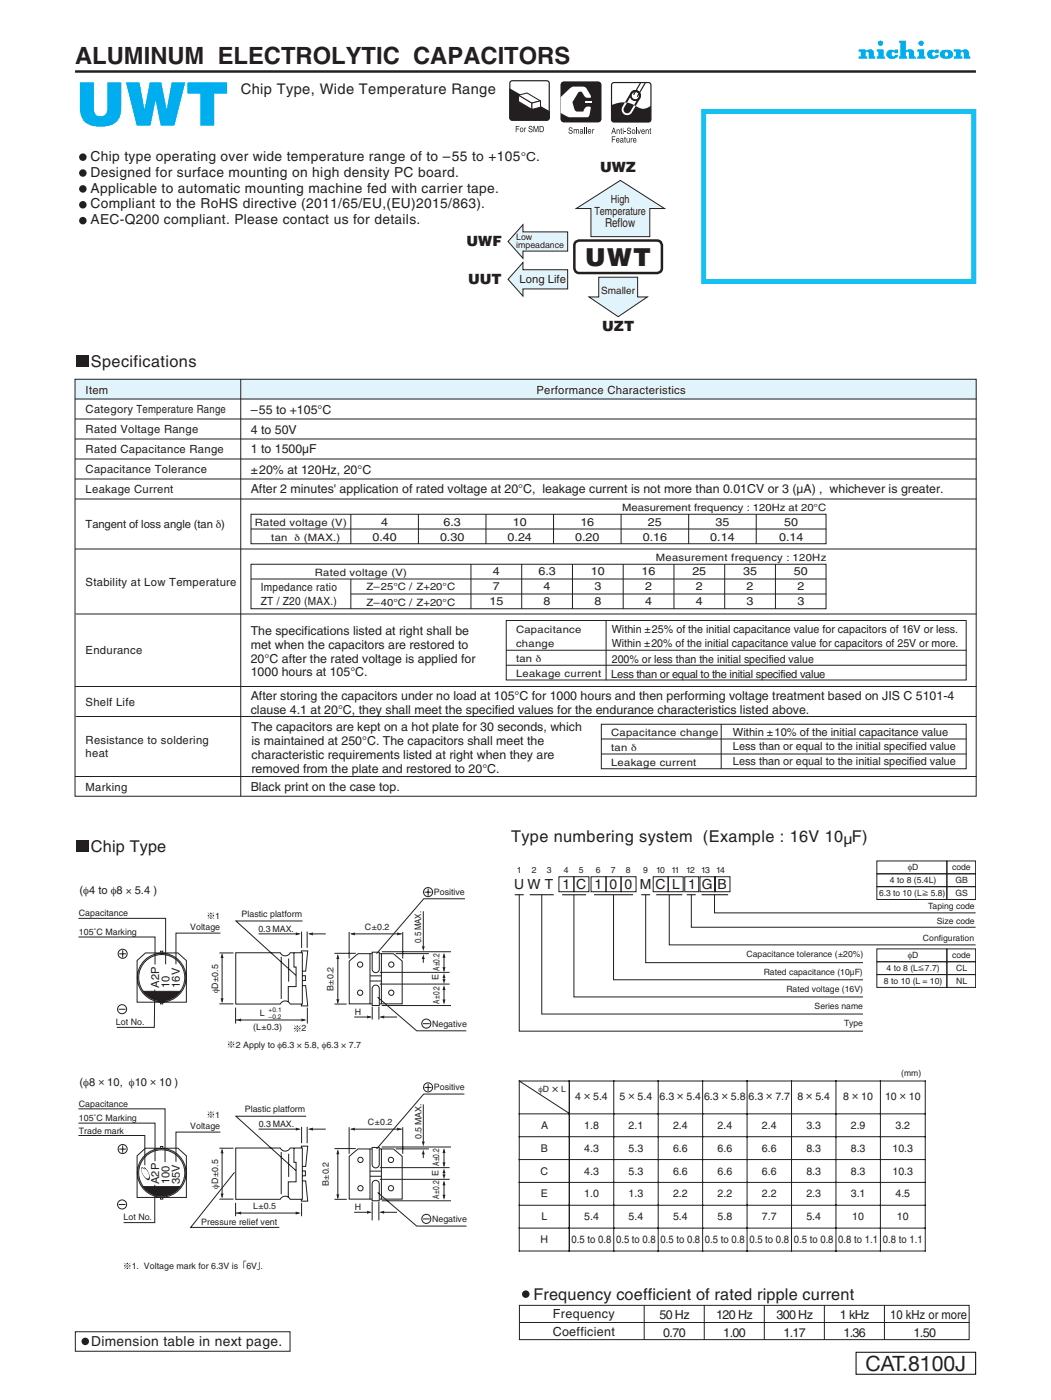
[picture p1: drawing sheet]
<svg xmlns="http://www.w3.org/2000/svg" width="210mm" height="280mm" viewBox="0 0 210 280" stroke-linecap="round" stroke-linejoin="round" font-family="sans-serif">
<path d="M171 270.5h23.9v4.4h-23.9z" fill="none" stroke="#030303" stroke-width=".2"/>
<circle cx="17" cy="268.3" r=".75" fill="#231f20"/>
<path d="M101.2 124.1h91.9v11.9h-91.9zM120.2 144.9h72.9v8.9h-72.9zM15.1 266.4h42.9v3.9h-42.9z" fill="none" stroke="#231f20" stroke-width=".2"/>
<path d="M15 14.3h180" fill="none" stroke="#231f20" stroke-width=".49"/>
<g fill="#00aeef">
<path d="M175.2 9.9h1.3v1.4h.3v.5h-1.6v-.5h.3v-1h-.3z"/>
<path d="M171.5 9.9h1.5v.2a1.34 1.34 0 0 1 1.5 .1l.1 1 .3 .1v.5h-1.3l-.1-1.3-.2-.1-.3 .2v.7h.3v.5h-1.8v-.5h.5v-.9h-.5z"/>
<path d="M190.6 9.9h1.4v.2a1.34 1.34 0 0 1 1.5 .1l.1 1 .3 .1v.5h-1.3l-.1-1.3-.2-.1-.3 .2v.7h.3v.5h-1.7v-.5h.4v-.9h-.4z"/>
<path d="M183.3 9.9h1.4v1.4h.2v.5h-1.6v-.5h.3v-1h-.3z"/>
<path d="M177.5 10.1l.5-.2 .7 .2 .1-.2h.6v.8h-.6l-.2-.3a.41 .41 0 0 0-.5 .4 .41 .41 0 0 0 .6 .4l.1-.2h.7a1.28 1.28 0 0 1-1.8 .7 .92 .92 0 0 1-.2-1.6z"/>
<path d="M185.6 10.1l.6-.2 .6 .2 .2-.2h.6v.8h-.6l-.2-.3a.41 .41 0 0 0-.5 .4 .41 .41 0 0 0 .5 .4l.1-.2h.7a1.28 1.28 0 0 1-1.8 .7 .92 .92 0 0 1-.2-1.6z"/>
<path d="M179.6 8.1h1.4v1.9a1.44 1.44 0 0 1 1.6 .2l.1 1 .3 .1v.5h-1.4l-.1-1.4a.33 .33 0 0 0-.5 .3v.5l.3 .2v.4h-1.7v-.4l.3-.2v-2.6l-.2-.1z"/>
<path d="M188.9 10.5a.44 .44 0 0 0-.1 .5 .44 .44 0 0 0 .5 .2 .44 .44 0 0 0 .1-.5 .44 .44 0 0 0-.5-.2zM188.1 10.2l1-.3a.98 .98 0 0 1 1.3 .9 .98 .98 0 0 1-1.3 1 .99 .99 0 0 1-1.1-.4 .99 .99 0 0 1 .1-1.2z"/>
<circle cx="175.9" cy="8.7" r=".54"/>
<circle cx="184" cy="8.7" r=".54"/>
</g>
<g fill="none" stroke="#231f20" stroke-width=".2">
<path d="M27.4 192.1l1.7-1.5h6.4l1.7 1.5v8.3h-9.8z"/>
<circle cx="32.3" cy="195.5" r="4.9"/>
<circle cx="32.3" cy="195.5" r="4.6"/>
</g>
<path d="M28.6 198.3h7.4a4.6 4.6 0 0 1-7.4 0z" fill="#231f20"/>
<g fill="none" stroke="#231f20" stroke-width=".2">
<path d="M15.7 183.7h17.4v9.2M28.6 198.3h7.4a4.6 4.6 0 0 1-7.4 0zM43.8 190.6h2.9M44 186.6h-8.8v6.3M47.1 190.6h8.9a1.1 1.1 0 0 0 1 .6 1.1 1.1 0 0 0 1-.6h2.4v10.2h-2.4a1.1 1.1 0 0 0-1-.6 1.1 1.1 0 0 0-1 .6h-8.9zM56.2 191.4v8.4M57.7 191.7v4.6M58.7 190.6v2.8h.5v3.9h-1.6v3.1M60.2 190.5v-.3h1.3l-.4 4h-.7M60.3 186.3v3.3M60.4 195.1h.6v1h-.6M60.4 197.1h.7l.4 4.1h-1.3v-.4"/>
<path d="M60.4 184.2h-13.3l12 10.8M61.4 186.3v3.3M73.9 190.7h2.3M43.8 200.8h2.9M47.1 201.5v3.2M61.4 201.5v3.2M73.9 200.8h2.3"/>
</g>
<path d="M74.4 190.4h1.4v3.4a.71 .71 0 0 1-.7 .7 .71 .71 0 0 1-.7-.7z" fill="#fff"/>
<path d="M74.4 190.4h1.4v3.4a.71 .71 0 0 1-.7 .7 .71 .71 0 0 1-.7-.7z" fill="none" stroke="#231f20" stroke-width=".2"/>
<path d="M74.6 197.2a.71 .71 0 0 1 .7-.1 .71 .71 0 0 1 .5 .6v3.4h-1.4v-3.4z" fill="#fff"/>
<g fill="none" stroke="#231f20" stroke-width=".2">
<path d="M92.9 179.8h-8.2l-9.5 10.9M15.7 187.4h15.3v5.5M23.8 190.8h1.4M24.5 190.1v1.4M44.4 190.9v9.5M66.8 190.7h4.3M69.8 186.4v5.3M73.9 195.2h2.3M73.9 196.2h2.3M74.6 197.2a.71 .71 0 0 1 .7-.1 .71 .71 0 0 1 .5 .6v3.4h-1.4v-3.4zM75.5 199.4l7.8 6.8h9.9M75.9 194.5h13.9"/>
<path d="M75.9 196.8h13.9M76.3 190.3h13.8M79.1 190.7h6.6M80.5 186.4v5.3M23.7 201.9h1.4M66.8 200.8h2.5M74.4 201.3v2.6M75.7 201.3v2.6M76.3 201.1h13.8M15.7 224.6h15.3v7.6M15.7 227.1h13.2v5.9"/>
<circle cx="24.5" cy="190.8" r=".91"/>
<circle cx="24.4" cy="201.8" r=".91"/>
</g>
<g fill="#231f20">
<path d="M44.1 199.7h.6l-.3 1z"/>
<path d="M44.4 190.6l.3 1h-.6z"/>
</g>
<path d="M51.7 186.8h8.1" fill="none" stroke="#231f20" stroke-width=".2"/>
<path d="M59.1 186.5l1.1 .3-1.1 .3z" fill="#231f20"/>
<path d="M61.8 186.8h3.3" fill="none" stroke="#231f20" stroke-width=".2"/>
<path d="M61.5 186.8l1-.3v.6z" fill="#231f20"/>
<path d="M47 204h14" fill="none" stroke="#231f20" stroke-width=".2"/>
<g fill="#231f20">
<path d="M47.1 204l1.1-.3v.6z"/>
<path d="M60.2 203.7l1.1 .3-1.1 .3z"/>
</g>
<path d="M70.2 186.8h10.1" fill="none" stroke="#231f20" stroke-width=".2"/>
<g fill="#231f20">
<path d="M69.8 186.8l1.1-.3v.6z"/>
<path d="M79.4 186.5l1 .3-1 .3z"/>
</g>
<path d="M67.5 191.1v9.5" fill="none" stroke="#231f20" stroke-width=".2"/>
<g fill="#231f20">
<path d="M67.2 199.8h.6l-.3 1.1z"/>
<path d="M67.5 190.7l.3 1.1h-.6z"/>
</g>
<path d="M70.8 203.4h3.3" fill="none" stroke="#231f20" stroke-width=".2"/>
<path d="M73.4 203.1l1 .3-1 .3z" fill="#231f20"/>
<path d="M76 203.4h3.3" fill="none" stroke="#231f20" stroke-width=".2"/>
<path d="M75.7 203.4l1.1-.3v.6z" fill="#231f20"/>
<path d="M88.7 190.9v3.3" fill="none" stroke="#231f20" stroke-width=".2"/>
<g fill="#231f20">
<path d="M88.4 193.4h.6l-.3 1.1z"/>
<path d="M88.7 190.5l.3 1h-.6z"/>
</g>
<path d="M88.7 195.2v1M88.7 197.3v3.3" fill="none" stroke="#231f20" stroke-width=".2"/>
<g fill="#231f20">
<path d="M88.4 199.9h.6l-.3 1.1z"/>
<path d="M88.7 197l.3 1h-.6z"/>
<path d="M88.4 195.8h.6l-.3 1.1z"/>
<path d="M88.7 194.5l.3 1.1h-.6z"/>
</g>
<path d="M84.6 182.3v7.3M84.6 191.6v1" fill="none" stroke="#231f20" stroke-width=".2"/>
<g fill="#231f20">
<path d="M84.3 189.3h.6l-.3 1z"/>
<path d="M84.6 190.8l.3 1h-.6z"/>
</g>
<g fill="none" stroke="#231f20" stroke-width=".2">
<path d="M84.9 178.4h1.3M85.5 177.7v1.5M32.1 190.5v-.3h.4v.4M32.1 200.4v.4h.4v-.3M84.5 204.7h1.4M27.4 231.2l1.7-1.6h6.4l1.7 1.6v8.3h-9.8z"/>
<circle cx="85.5" cy="178.4" r=".91"/>
<circle cx="85.2" cy="204.7" r=".91"/>
<circle cx="32.3" cy="234.6" r="4.9"/>
<circle cx="32.3" cy="234.6" r="4.6"/>
</g>
<path d="M28.6 237.3h7.4a4.6 4.6 0 0 1-7.4 0z" fill="#231f20"/>
<g fill="none" stroke="#231f20" stroke-width=".2">
<path d="M15.7 221.8h17.3v10.6M28.6 237.3h7.4a4.6 4.6 0 0 1-7.4 0zM43.8 229.6h2.9M43.8 239.8h2.9M44 226.4h-8.8v6M47.1 229.6h8.9a1.1 1.1 0 0 0 1 .6 1.1 1.1 0 0 0 1-.6h2.4v10.3h-2.4a1.1 1.1 0 0 0-1-.7 1.1 1.1 0 0 0-1 .7h-8.9zM56.2 230.4v8.4M57.7 230.8v4.6M58.7 229.6v2.9h.5v3.9h-1.6v3.1M60.2 229.6v-.4h1.3l-.4 4.1h-.7M60.3 225.4v3.2M60.4 234.2h.6v1h-.6"/>
<path d="M60.4 236.2h.7l.4 4h-1.3v-.3M61.2 223.2h-14.1l12 10.9M61.4 225.4v3.2M73.9 239.8h2.3M73.9 229.8h2.3M47.1 240.6v2.6M60.3 240.6v2.6"/>
</g>
<path d="M74.4 229.5h1.4v3.4a.71 .71 0 0 1-.7 .7 .71 .71 0 0 1-.7-.7z" fill="#fff"/>
<path d="M74.4 229.5h1.4v3.4a.71 .71 0 0 1-.7 .7 .71 .71 0 0 1-.7-.7z" fill="none" stroke="#231f20" stroke-width=".2"/>
<path d="M74.6 236.3a.71 .71 0 0 1 .7-.2 .71 .71 0 0 1 .5 .7v3.4h-1.4v-3.4z" fill="#fff"/>
<g fill="none" stroke="#231f20" stroke-width=".2">
<path d="M92.8 218.8h-8.1l-9.5 11M23.8 229.8h1.4M24.5 229.1v1.5M44.4 229.9v9.5M66.8 229.7h4.3M66.8 239.9h2.5M69.8 225.4v5.4M73.9 234.2h2.3M73.9 235.3h2.3M74.6 236.3a.71 .71 0 0 1 .7-.2 .71 .71 0 0 1 .5 .7v3.4h-1.4v-3.4zM75.5 238.5l7.8 6.7h9.9M75.9 233.5h13.9"/>
<path d="M75.9 235.9h13.9M76.3 229.4h13.8M79.1 229.8h6.6M80.5 225.4v5.4M23.7 240.9h1.4M74.4 240.4v3.7M75.7 240.4v3.7M76.3 240.2h13.8"/>
<circle cx="24.5" cy="229.8" r=".91"/>
<circle cx="24.4" cy="240.9" r=".91"/>
</g>
<g fill="#231f20">
<path d="M44.1 238.7h.6l-.3 1.1z"/>
<path d="M44.4 229.6l.3 1.1h-.6z"/>
</g>
<path d="M51.7 225.8h8.1" fill="none" stroke="#231f20" stroke-width=".2"/>
<path d="M59.1 225.5l1.1 .3-1.1 .3z" fill="#231f20"/>
<path d="M61.8 225.8h3.3" fill="none" stroke="#231f20" stroke-width=".2"/>
<path d="M61.5 225.8l1-.3v.6z" fill="#231f20"/>
<path d="M47 242.6h12.8" fill="none" stroke="#231f20" stroke-width=".2"/>
<g fill="#231f20">
<path d="M47.1 242.6l1.1-.3v.6z"/>
<path d="M59.1 242.3l1 .3-1 .3z"/>
</g>
<path d="M70.2 225.8h10.1" fill="none" stroke="#231f20" stroke-width=".2"/>
<g fill="#231f20">
<path d="M69.8 225.8l1.1-.3v.6z"/>
<path d="M79.4 225.5l1 .3-1 .3z"/>
</g>
<path d="M67.5 230.1v9.5" fill="none" stroke="#231f20" stroke-width=".2"/>
<g fill="#231f20">
<path d="M67.2 238.9h.6l-.3 1z"/>
<path d="M67.5 229.8l.3 1h-.6z"/>
</g>
<path d="M70.8 242.5h3.3" fill="none" stroke="#231f20" stroke-width=".2"/>
<path d="M73.3 242.1l1.1 .4-1.1 .3z" fill="#231f20"/>
<path d="M76 242.5h3.3" fill="none" stroke="#231f20" stroke-width=".2"/>
<path d="M75.7 242.5l1.1-.4v.7z" fill="#231f20"/>
<path d="M88.7 229.9v3.3" fill="none" stroke="#231f20" stroke-width=".2"/>
<g fill="#231f20">
<path d="M88.4 232.5h.6l-.3 1z"/>
<path d="M88.7 229.5l.3 1.1h-.6z"/>
</g>
<path d="M88.7 234.2v1M88.7 236.4v3.3" fill="none" stroke="#231f20" stroke-width=".2"/>
<g fill="#231f20">
<path d="M88.4 239h.6l-.3 1z"/>
<path d="M88.7 236l.3 1.1h-.6z"/>
<path d="M88.4 234.9h.6l-.3 1.1z"/>
<path d="M88.7 233.6l.3 1h-.6z"/>
</g>
<path d="M84.6 220.9v7.7M84.6 230.6v1" fill="none" stroke="#231f20" stroke-width=".2"/>
<g fill="#231f20">
<path d="M84.3 228.3h.6l-.3 1.1z"/>
<path d="M84.6 229.8l.3 1.1h-.6z"/>
</g>
<g fill="none" stroke="#231f20" stroke-width=".2">
<path d="M30.9 197.9l-.1 7.6h-7.5M69.8 192.2l1.7-1.5h2.4v10.1h-4.1zM76.2 190.7h2.4l1.8 1.5v8.6h-4.2zM84.9 217.5h1.3M85.5 216.8v1.4M30.9 237v7.5h-6.2M32.1 229.6v-.3h.4v.3M32.1 239.5v.3h.4v-.2M46.9 234.5l-8.8 11h17.7M69.8 231.3l1.7-1.5h2.4v10h-4.1zM76.2 229.8h2.4l1.8 1.5v8.5h-4.2zM84.5 243.8h1.4"/>
<circle cx="72" cy="192.9" r=".53"/>
<circle cx="72" cy="198.5" r=".53"/>
<circle cx="78.2" cy="198.5" r=".53"/>
<circle cx="78.2" cy="192.9" r=".53"/>
<circle cx="85.5" cy="217.5" r=".91"/>
<circle cx="72" cy="232" r=".53"/>
<circle cx="72" cy="237.6" r=".53"/>
<circle cx="78.1" cy="232" r=".53"/>
<circle cx="78.1" cy="237.6" r=".53"/>
<circle cx="85.2" cy="243.8" r=".91"/>
</g>
<g fill="#231f20">
<path d="M28.3 233.5l.3 .1 .3 .3-.5-.3a1.44 1.44 0 0 0 .6 1.8l.5 .3 .2-.1a1.53 1.53 0 0 0-.7-1.8l-.3-.4a2.44 2.44 0 0 1 1.1 2.6 1.81 1.81 0 0 1-1.5-1.7l-.1-.6z"/>
<path d="M48.6 252.1h.6v.2h-.4v1.4h-.2z"/>
<path d="M51.7 252.4h.2v1.5h-.6v-.1h.4z"/>
<path d="M45.5 208.3l.7 .5 .6-.6-.6 .7 .6 .6-.6-.6-.6 .6 .5-.6zM46.5 208.9a.15 .15 0 0 1 .3 0 .15 .15 0 0 1-.3 0zM46.1 209.3h.2v.2h-.2zM46 208.4a.15 .15 0 0 1 .3 0 .15 .15 0 0 1-.3 0zM45.5 208.9a.15 .15 0 0 1 .3 0 .15 .15 0 0 1-.3 0z"/>
<path d="M41.5 222.3l.6 .6 .6-.6-.5 .6 .6 .6-.7-.5-.6 .6 .6-.7zM42.5 222.9a.15 .15 0 0 1 .3 0 .15 .15 0 0 1-.3 0zM42 223.3h.2v.2h-.2zM42 222.4a.15 .15 0 0 1 .3 0 .15 .15 0 0 1-.3 0zM41.5 222.9a.15 .15 0 0 1 .3 0 .15 .15 0 0 1-.3 0z"/>
<path d="M24.8 252.6l.6 .5 .6-.6-.5 .7 .6 .6-.7-.6-.5 .6 .5-.6zM25.8 253.2a.15 .15 0 0 1 .3 0 .15 .15 0 0 1-.3 0zM25.3 253.6h.2v.2h-.2zM25.3 252.7a.15 .15 0 0 1 .3 0 .15 .15 0 0 1-.3 0zM24.8 253.2a.15 .15 0 0 1 .3 0 .15 .15 0 0 1-.3 0z"/>
<path d="M41.5 182.6l.6 .5 .6-.6-.5 .6 .6 .6-.7-.5-.6 .6 .6-.7zM42.5 183.1a.15 .15 0 0 1 .3 0 .15 .15 0 0 1-.3 0zM42 183.5h.2v.2h-.2zM42 182.7a.15 .15 0 0 1 .3 0 .15 .15 0 0 1-.3 0zM41.5 183.1a.15 .15 0 0 1 .3 0 .15 .15 0 0 1-.3 0z"/>
<path d="M58.8 205.1l.6 .6 .6-.6-.5 .6 .5 .6-.6-.5-.6 .6 .6-.7zM59.8 205.7a.15 .15 0 0 1 .3 0 .15 .15 0 0 1-.3 0zM59.3 206.1h.2v.2h-.2zM59.3 205.2a.15 .15 0 0 1 .3 0 .15 .15 0 0 1-.3 0zM58.8 205.7a.15 .15 0 0 1 .3 0 .15 .15 0 0 1-.3 0z"/>
</g>
<g fill="none" stroke="#231f20" stroke-width=".2">
<path d="M103.8 178.9v27.3h68.6M108.2 178.9v23.9h64.2M111.7 175.3h3v3h-3zM114.7 175.3h3v3h-3zM114.7 179v20.4h57.7M118.1 175.3h3v3h-3zM121.1 175.3h3v3h-3zM122.6 178.9v17.1h49.8M124.1 175.3h3v3h-3zM129 178.9v13.6h43.4M130.5 175.3h3v3h-3zM133.5 175.3h3v3h-3z"/>
<path d="M133.7 178.9v10.1h61.2M136.8 175.3h2.8v3h-2.8zM138.1 178.9v6.5h56.8M139.9 175.3h3v3h-3zM142.8 179v3.6h52.1M142.9 175.3h3v3h-3zM175.2 172.2h14v2.6h-14zM175.2 174.8h14v2.5h-14zM175.2 177.3h14v2.6h-14zM189.2 172.2h5.7v2.6h-5.7zM189.2 174.8h5.7v2.5h-5.7zM189.2 177.3h5.7v2.6h-5.7z"/>
</g>
<path d="M102.9 178.9h1.7M105.9 178.9h4.7M112.3 179h4.8M118.7 178.9h7.8M128.1 178.9h1.8M131.1 178.9h5.2M137.2 178.9h1.8M140.2 178.9h5.3" fill="none" stroke="#231f20" stroke-width=".22"/>
<path d="M184.3 178l1.2 .4-1.2 .5 .9-.4zM184.3 178.9l1.1 .1zM184.3 179.1l1.1 .1z" fill="#231f20"/>
<path d="M175.2 189.8h14v2.5h-14zM175.2 192.3h14v2.6h-14zM175.2 194.9h14v2.6h-14zM189.2 189.8h5.7v2.5h-5.7zM189.2 192.3h5.7v2.6h-5.7zM189.2 194.9h5.7v2.6h-5.7z" fill="none" stroke="#231f20" stroke-width=".2"/>
<path d="M183.4 193.4l1.1-.4-.8 .4 .9 .4zM183.5 193.9l1 .1zM183.5 194.1l1 .1z" fill="#231f20"/>
<g fill="none" stroke="#231f20" stroke-width=".2">
<path d="M103.8 216.2h81.1v34h-81.1v-27.4M113.8 216.2v34M122.6 216.2v34M131.5 216.2v34M140.4 216.2v34M149.3 216.2v34M158.2 216.2v34M167 216.2v34M175.9 216.2v34M103.8 236.5h81.1M103.8 231.9h81.1M103.8 227.3h81.1"/>
<path d="M103.8 222.8h81.1M113.7 222.7l-9.9-6.5v6.6M103.8 245.6h81.1M103.8 241.1h81.1"/>
</g>
<g fill="#231f20">
<path d="M112.2 16.7l.5-.3 7.1 .1 .2 .4v7.2l-.5 .2h-7.1l-.3-.5z"/>
<circle cx="16.6" cy="31.4" r=".75"/>
<circle cx="16.6" cy="34.6" r=".75"/>
<circle cx="16.6" cy="37.8" r=".75"/>
<circle cx="16.6" cy="41" r=".75"/>
<circle cx="16.6" cy="44.1" r=".75"/>
</g>
<path d="M112.2 16.7l.5-.3 7.1 .1 .2 .4v7.2l-.5 .2h-7.1l-.3-.5z" fill="none" stroke="#231f20" stroke-width=".24"/>
<path d="M116.8 20.3h1.4v.3h-1.4z" fill="#fff"/>
<path d="M112.2 16.7l.5-.3 7.1 .1 .2 .4v7.2l-.5 .2h-7.1l-.3-.5z" fill="none" stroke="#231f20" stroke-width=".24"/>
<path d="M112 19.4l2.3-2 2.2-.1 .4 .1 .3 .3 .8 1.4v.4a1.21 1.21 0 0 1-1.7-1l-.4-.2-.4 .2-1.1 1.9 .6 1.8 .3 .1h1.2a1.27 1.27 0 0 1 1.5-.9v.2l-.4 1.7-.3 .2-3.7-.1-1.6-.8z" fill="#fff"/>
<g fill="#231f20">
<path d="M113.8 25.5h.5l.1 .4-.4-.3-.2 .2 .5 .3a.41 .41 0 0 1-.2 .7 .41 .41 0 0 1-.5-.5l.4 .3 .3-.2-.6-.4z"/>
<path d="M114.6 25.8l.2 .2 .2-.2 .2 .1 .3-.1 .2 .9h-.2v-.6l-.1-.2-.2 .3v.5h-.1l-.1-.8-.2 .2v.6h-.2z"/>
<path d="M116.7 25.5h.2v1.2h-.2z"/>
<path d="M117.1 25.5h.1v1.2h-.1z"/>
<path d="M118.4 25.8l.1 .2 .2-.2-.2 .4v.5h-.1z"/>
<path d="M116 26.4l.1 .2h.2l.1-.3zM115.9 25.9l.3-.1 .2 .1 .2 .8-.2-.1-.5 .1v-.4l.5-.2-.2-.2-.3 .2z"/>
<path d="M117.6 26v.2h.4v-.2zM117.6 25.9h.4l.1 .1v.3h-.5l.2 .3 .3-.2-.3 .3a.5 .5 0 0 1-.4-.3 .5 .5 0 0 1 .2-.5z"/>
</g>
<path d="M122.3 16.8l.4-.3 7.1 .1 .3 .4-.1 7.2-.4 .2-7.2-.1-.2-.4z" fill="#fff"/>
<path d="M122.3 16.8l.4-.3 7.1 .1 .3 .4-.1 7.2-.4 .2-7.2-.1-.2-.4z" fill="none" stroke="#231f20" stroke-width=".24"/>
<path d="M122.2 21a5.1 5.1 0 0 1 5.4 .5 2.14 2.14 0 0 0 2.5-.4v2.8l-.3 .4-7.1 .1-.4-.2-.1-.3z" fill="#231f20"/>
<path d="M128 16.6l-1.4 2.3M128.9 16.6l-1.5 2.7" fill="none" stroke="#231f20" stroke-width=".24"/>
<circle cx="126.9" cy="19.1" r=".92" fill="none" stroke="#231f20" stroke-width=".38"/>
<path d="M124.9 20.5h.4l-.6 1.1a.73 .73 0 0 0 .2 1 .73 .73 0 0 0 1-.3l.8-1.3 .3 .2-.7 1.3a1.11 1.11 0 0 1-1.5 .4 1.11 1.11 0 0 1-.4-1.5z" fill="#fff"/>
<g fill="#231f20">
<path d="M126.2 18.3a1.11 1.11 0 0 1 1.4-.1 1.11 1.11 0 0 1 .3 1.5l-.9 1.5-.3-.2 .9-1.5a.73 .73 0 0 0-.3-1 .73 .73 0 0 0-1 .3l-1 1.7h-.4z"/>
<path d="M123.2 25.9l.1 .1 .3-.1 .2 .1v.8h-.1v-.7l-.2-.1-.1 .1-.1 .7h-.1z"/>
<path d="M124.1 25.6l.2 .3-.1 .1 .1 .8-.2-.1v-.7h-.1z"/>
<path d="M124.8 26.2h.3v.2h-.3z"/>
<path d="M125.5 25.6h.4l.2 .3-.4-.2-.3 .2 .6 .3a.41 .41 0 0 1-.2 .6 .41 .41 0 0 1-.5-.4l.4 .3 .3-.2-.7-.4z"/>
<path d="M127.1 25.6h.1v1.2h-.1z"/>
<path d="M127.4 25.9h.1l.2 .7 .2-.7h.2l-.3 .9h-.2z"/>
<path d="M129 25.9l.1 .1 .3-.1 .2 .1v.8h-.1v-.7l-.2-.1-.1 .1-.1 .7h-.1z"/>
<path d="M129.9 25.6l.2 .3-.1 .1 .1 .8-.2-.1v-.7h-.1z"/>
<path d="M122.2 27.3h.8v.1h-.6v.4h.5v.1h-.5v.6h-.2z"/>
<path d="M124.8 27.4l.3 .2-.2 .1 .2 .8h-.3v-.8h-.1z"/>
<path d="M125.2 27.6h.1v.6l.2 .2 .2-.2v-.6h.1v.9l-.1-.1-.3 .1-.2-.1z"/>
<path d="M126 27.6l.2 .2 .2-.2-.2 .4v.5h-.2z"/>
<path d="M122.6 25.7l-.2 .6h.4zM122.5 25.6h.2l.4 1.2h-.2l-.1-.4h-.4l-.1 .4h-.2z"/>
<path d="M124.5 25.6h.1v.1h-.1zM124.5 25.9h.1v.9h-.1z"/>
<path d="M126.4 26.1v.5a.29 .29 0 0 0 .4-.3 .29 .29 0 0 0-.4-.2zM126.4 25.9a.42 .42 0 0 1 .5 .4 .42 .42 0 0 1-.5 .4 .6 .6 0 0 1 0-.8z"/>
<path d="M128.3 26.1v.2h.4v-.2zM128.3 25.9h.4l.1 .2v.3h-.5l.2 .3 .3-.2-.3 .3a.5 .5 0 0 1-.4-.4 .5 .5 0 0 1 .2-.5z"/>
<path d="M123.3 27.8l-.1 .2h.4v-.2zM123.2 27.6h.4l.1 .2 .1 .3h-.6l.2 .3 .4-.2-.4 .3a.5 .5 0 0 1-.3-.4 .5 .5 0 0 1 .1-.5z"/>
<path d="M124.1 28.1l.1 .3 .1-.1 .1-.3zM124 27.7l.3-.1 .2 .1 .1 .8-.2-.1-.4 .1v-.4l.4-.2-.2-.2-.3 .2z"/>
<path d="M126.7 27.8l-.1 .2h.4v-.2zM126.6 27.6h.4l.1 .2 .1 .3h-.6l.2 .3 .4-.2-.4 .3a.5 .5 0 0 1-.3-.4 .5 .5 0 0 1 .1-.5z"/>
</g>
<path d="M140.6 22.3h54v34h-54z" fill="none" stroke="#15c0f2" stroke-width=".99" stroke-linecap="butt"/>
<g fill="#231f20">
<path d="M15.3 168h2.4v2.4h-2.4z" fill-rule="evenodd"/>
<path d="M15.3 71h2.4v2.4h-2.4z" fill-rule="evenodd"/>
</g>
<g fill="#e1f4fc">
<path d="M48.1 75.8h147v4h-147z" fill-rule="evenodd"/>
<path d="M15.1 75.8h33v4h-33z" fill-rule="evenodd"/>
</g>
<g fill="none" stroke="#231f20" stroke-width=".2">
<path d="M15 79.8h180.1M48.1 75.8v83.4M15 83.8h180.1M15 87.8h180.1M15 91.8h180.1M15 95.8h180.1M15 99.8h180.1M15 109.8h180.1M50.1 115.8h115M50.1 105.8h115M70.1 102.8v6M70.1 115.8v6"/>
<path d="M70.1 118.8h95M83.6 102.8v6M94.1 112.8v9M97.1 102.8v6M104.2 112.8v9M110.6 102.8v6M114.4 112.8v9M124.1 102.8v6M124.5 112.8v9M134.7 112.8v9M137.6 102.8v6M144.8 112.8v9"/>
<path d="M151.1 102.8v6M154.9 112.8v9M15 137.3h180.1M15.1 122.8h180M101.1 133.1h92M101.1 130.1h92M121.1 124.1v12M15 155.3h180.1M15.1 143.3h180M120.1 147.8h73M120.1 150.8h73M144.1 144.8v9"/>
</g>
<path d="M115.1 48.3l.7-.2h15.5a.96 .96 0 0 1 1 1v4.5a.96 .96 0 0 1-1 1h-15.5a.96 .96 0 0 1-1-1v-4.5l.1-.5z" fill="none" stroke="#231f20" stroke-width=".5"/>
<path d="M119.6 55.4h7.8v4h1.9l-5.8 3.9-5.8-3.9h1.9z" fill-rule="evenodd" fill="#e1f4fc"/>
<path d="M119.6 55.4h7.8v4h1.9l-5.8 3.9-5.8-3.9h1.9z" fill="none" stroke="#231f20" stroke-width=".2"/>
<path d="M104.5 44.9v1.5h8.9v3.8h-8.9v1.5l-3-3.4z" fill-rule="evenodd" fill="#e1f4fc"/>
<path d="M104.5 44.9v1.5h8.9v3.8h-8.9v1.5l-3-3.4z" fill="none" stroke="#231f20" stroke-width=".2"/>
<path d="M104.5 52.5v1.4h8.9v3.9h-8.9v1.4l-3-3.3z" fill-rule="evenodd" fill="#e1f4fc"/>
<path d="M104.5 52.5v1.4h8.9v3.9h-8.9v1.4l-3-3.3z" fill="none" stroke="#231f20" stroke-width=".2"/>
<path d="M115.1 41.7l8.9-5.6 8.8 5.6h-3v5.6h-11.7v-5.6z" fill-rule="evenodd" fill="#e1f4fc"/>
<path d="M115.1 41.7l8.9-5.6 8.8 5.6h-3v5.6h-11.7v-5.6z" fill="none" stroke="#231f20" stroke-width=".2"/>
<path d="M101.9 16.4l.5-.3 7.1 .1 .2 .5v7.1l-.5 .2h-7.1l-.2-.5z" fill="#fff"/>
<path d="M101.9 16.4l.5-.3 7.1 .1 .2 .5v7.1l-.5 .2h-7.1l-.2-.5z" fill="none" stroke="#231f20" stroke-width=".24"/>
<path d="M101.9 17.8l7.8 4.5v1.5l-.5 .2h-7.1l-.2-.5z" fill="#231f20"/>
<path d="M101.9 17.8l7.8 4.5v1.5l-.5 .2h-7.1l-.2-.5z" fill="none" stroke="#231f20" stroke-width=".2"/>
<path d="M103.6 19l2.7 1.6v1.3l-2.7-1.6z" fill="#fff"/>
<path d="M103.6 19l2.7 1.6v1.3l-2.7-1.6z" fill="none" stroke="#231f20" stroke-width=".2"/>
<path d="M103.6 19l1.7-.4 2.7 1.6-1.7 .4z" fill="#fff"/>
<path d="M103.6 19l1.7-.4 2.7 1.6-1.7 .4z" fill="none" stroke="#231f20" stroke-width=".2"/>
<path d="M106.3 20.6l1.7-.4v1.2l-1.7 .5z" fill="#fff"/>
<path d="M106.3 20.6l1.7-.4v1.2l-1.7 .5z" fill="none" stroke="#231f20" stroke-width=".2"/>
<g fill="#231f20">
<path d="M103.1 25.2h.7v.1h-.6v.4h.5v.2h-.5v.5h-.1z"/>
<path d="M104.7 25.5l.2 .2 .2-.2-.2 .4v.5h-.2z"/>
<path d="M105.8 25.2h.5l.1 .4-.4-.3-.2 .2 .5 .3a.41 .41 0 0 1-.2 .7 .41 .41 0 0 1-.5-.5l.4 .3 .3-.2-.6-.4z"/>
<path d="M106.6 25.2h.2l.3 1 .3-1h.2v1.2h-.1v-1l-.3 1h-.2l-.3-1v1h-.1z"/>
<path d="M104.1 25.7v.6a.29 .29 0 0 0 .3-.3 .29 .29 0 0 0-.3-.3zM104 25.6a.42 .42 0 0 1 .6 .4 .42 .42 0 0 1-.6 .4 .6 .6 0 0 1 0-.8z"/>
<path d="M108 25.3v1a.48 .48 0 0 0 .5-.5 .48 .48 0 0 0-.5-.5zM107.8 25.2h.4a.65 .65 0 0 1 .5 .6 .65 .65 0 0 1-.5 .6h-.4z"/>
</g>
<path d="M15 75.9h180.1v83.4h-180.1zM50.2 102.9h114.9v5.9h-114.9zM50.2 112.9h114.9v8.9h-114.9z" fill="none" stroke="#231f20" stroke-width=".2"/>
<circle cx="105.1" cy="258.8" r=".75" fill="#231f20"/>
<path d="M103.7 264.5h90M103.8 261.1h89.8v6.8h-89.8zM128.7 261v7M140.7 261v7M152.7 261v7M164.7 261v7M176.7 261v7" fill="none" stroke="#231f20" stroke-width=".2"/>
<text font-size="12" fill="#00aeef" x="15.1" y="25.1">UWT</text>
<text font-size="4.9" fill="#231f20" x="117" y="53.1">UWT</text>
<text font-size="4.8" fill="#231f20" x="15" y="12.9">ALUMINUM ELECTROLYTIC CAPACITORS</text>
<text font-size="4.2" fill="#231f20" x="172.9" y="274.1">CAT.8100J</text>
<g font-size="3.3" fill="#231f20">
<text x="18.2" y="73.3">Specifications</text>
<text x="18.2" y="170.3">Chip Type</text>
<text x="102.1" y="168.5">Type numbering system (Example : 16V 10µF)</text>
<text x="123.3" y="186.5">W T</text>
<text x="134.9" y="186.5">C 1</text>
<text x="142.9" y="186.5">0</text>
<text x="146.5" y="186.5">0 M C L 1 G B</text>
<text x="106.6" y="260">Frequency coefficient of rated ripple current</text>
</g>
<text font-size="2.9" fill="#231f20" x="48.1" y="18.8">Chip Type, Wide Temperature Range</text>
<g font-size="2.8" fill="#231f20">
<text x="18.1" y="32.2">Chip type operating over wide temperature range of to –55 to +105°C.</text>
<text x="18.1" y="35.3">Designed for surface mounting on high density PC board.</text>
<text x="119.9" y="34.4">UWZ</text>
<text x="18.1" y="38.5">Applicable to automatic mounting machine fed with carrier tape.</text>
<text x="18.1" y="41.7">Compliant to the RoHS directive (2011/65/EU,(EU)2015/863).</text>
<text x="18.1" y="44.9">AEC-Q200 compliant. Please contact us for details.</text>
<text x="93.2" y="49.3">UWF</text>
<text x="93.5" y="56.8">UUT</text>
<text x="120.3" y="66.2">UZT</text>
<text x="102.7" y="177.9">U W T</text>
<text x="112.4" y="177.9">1</text>
<text x="115.1" y="177.9">C</text>
<text x="118.8" y="177.9">1</text>
<text x="121.8" y="177.9">0</text>
<text x="124.8" y="177.9">0</text>
<text x="127.8" y="177.9">M</text>
<text x="131" y="177.9">C</text>
<text x="134.3" y="177.9">L</text>
<text x="137.5" y="177.9">1</text>
<text x="140.2" y="177.9">G</text>
<text x="143.3" y="177.9">B</text>
<text x="18.2" y="269.3">Dimension table in next page.</text>
</g>
<g font-size="2.5" fill="#231f20">
<text x="120.9" y="45.5">Reflow</text>
<text x="50.1" y="82.8">–55 to +105°C</text>
<text x="50.1" y="86.8">4 to 50V</text>
<text x="50.1" y="90.7">1 to 1500µF</text>
<text x="50.1" y="94.9">±20% at 120Hz, 20°C</text>
<text x="50.1" y="98.7">After 2 minutes' application of rated voltage at 20°C, leakage current is not more than 0.01CV or 3 (µA) , whichever is greater.</text>
<text x="50.1" y="127">The specifications listed at right shall be</text>
<text x="50.1" y="129.8">met when the capacitors are restored to</text>
<text x="50.1" y="132.5">20°C after the rated voltage is applied for</text>
<text x="50.1" y="135.3">1000 hours at 105°C.</text>
<text x="50.1" y="140">After storing the capacitors under no load at 105°C for 1000 hours and then performing voltage treatment based on JIS C 5101-4</text>
<text x="50.1" y="142.7">clause 4.1 at 20°C, they shall meet the specified values for the endurance characteristics listed above.</text>
<text x="50.3" y="146.3">The capacitors are kept on a hot plate for 30 seconds, which</text>
<text x="50.3" y="149">is maintained at 250°C. The capacitors shall meet the</text>
<text x="50.3" y="151.8">characteristic requirements listed at right when they are</text>
<text x="50.3" y="154.5">removed from the plate and restored to 20°C.</text>
<text x="50.1" y="158.2">Black print on the case top.</text>
<text x="134.7" y="237.1">4 × 5.4</text>
<text x="145.4" y="237.1">5 ×</text>
<text x="149.7" y="237.1">5.4</text>
<text x="155" y="237.1">6.3</text>
<text x="159.2" y="236.9">× 5.4</text>
<text x="165.6" y="237.1">6.3 × 5.8</text>
<text x="176.3" y="237.1">6.3 × 7.7</text>
<text x="126.5" y="243.9">A</text>
<text x="136.9" y="243.9">1.8</text>
<text x="147.5" y="243.9">2.1</text>
<text x="158.2" y="243.9">2.4</text>
<text x="168.8" y="243.9">2.4</text>
<text x="179.5" y="243.9">2.4</text>
<text x="126.5" y="249.4">B</text>
<text x="136.9" y="249.4">4.3</text>
<text x="147.5" y="249.4">5.3</text>
<text x="158.2" y="249.4">6.6</text>
<text x="168.8" y="249.4">6.6</text>
<text x="179.5" y="249.4">6.6</text>
<text x="110.5" y="263.7">Frequency</text>
<text x="126.5" y="260.4">E</text>
<text x="131.8" y="263.8">50 Hz</text>
<text x="136.9" y="260.4">1.0</text>
<text x="143.1" y="263.8">120 Hz</text>
<text x="147.5" y="260.4">1.3</text>
<text x="155.1" y="263.8">300 Hz</text>
<text x="158.2" y="260.4">2.2</text>
<text x="167.8" y="263.8">1 kHz</text>
<text x="168.8" y="260.4">2.2</text>
<text x="177.9" y="263.8">10 kHz or more</text>
<text x="110.4" y="267.1">Coefficient</text>
<text x="126.6" y="265.8">L</text>
<text x="132.5" y="267.3">0.70</text>
<text x="136.9" y="265.8">5.4</text>
<text x="144.5" y="267.3">1.00</text>
<text x="147.5" y="265.8">5.4</text>
<text x="156.5" y="267.3">1.17</text>
<text x="158.2" y="265.8">5.4</text>
<text x="168.5" y="267.3">1.36</text>
<text x="168.8" y="265.8">5.8</text>
<text x="179.5" y="265.8">7.7</text>
<text x="182.5" y="267.3">1.50</text>
<text x="190.1" y="265.8">5.4</text>
<text x="165.8" y="271.4">0.5 to 0.8</text>
<text x="176.5" y="271.4">0.5 to 0.8</text>
<text x="187.1" y="271.4">0.5 to 0.8</text>
</g>
<g font-size="2.3" fill="#231f20">
<text x="122.1" y="40.6">High</text>
<text x="118.8" y="42.9">Temperature</text>
<text x="103.8" y="56.6">Long Life</text>
<text x="17.1" y="82.6">Category Temperature Range</text>
<text x="17.1" y="78.8">Item</text>
<text x="107.2" y="78.8">Performance Characteristics</text>
<text x="17.1" y="86.6">Rated Voltage Range</text>
<text x="17.1" y="90.6">Rated Capacitance Range</text>
<text x="17.1" y="94.6">Capacitance Tolerance</text>
<text x="17.1" y="98.6">Leakage Current</text>
<text x="17.1" y="105.6">Tangent of loss angle (tan δ)</text>
<text x="17.1" y="117.1">Stability at Low Temperature</text>
<text x="52.1" y="118.2">Impedance ratio</text>
<text x="52.1" y="121">ZT / Z20 (MAX.)</text>
<text x="17.1" y="130.9">Endurance</text>
<text x="17.1" y="141.1">Shelf Life</text>
<text x="17.1" y="148.7">Resistance to soldering</text>
<text x="17.1" y="151.5">heat</text>
<text x="17.1" y="158.1">Marking</text>
</g>
<g font-size="2.2" fill="#231f20">
<text x="76.2" y="105.2">4</text>
<text x="88.6" y="105.2">6.3</text>
<text x="102.5" y="105.2">10</text>
<text x="116" y="105.2">16</text>
<text x="129.5" y="105.2">25</text>
<text x="143" y="105.2">35</text>
<text x="156.7" y="105.2">50</text>
<text x="74.4" y="108.2">0.40</text>
<text x="87.9" y="108.2">0.30</text>
<text x="101.4" y="108.2">0.24</text>
<text x="114.9" y="108.2">0.20</text>
<text x="128.4" y="108.2">0.16</text>
<text x="141.9" y="108.2">0.14</text>
<text x="155.7" y="108.2">0.14</text>
<text x="98.5" y="115.1">4</text>
<text x="98.5" y="118.1">7</text>
<text x="107.6" y="115.1">6.3</text>
<text x="108.6" y="118.1">4</text>
<text x="118.1" y="115.1">10</text>
<text x="118.8" y="118.1">3</text>
<text x="128.2" y="115.1">16</text>
<text x="128.9" y="118.1">2</text>
<text x="138.3" y="115.1">25</text>
<text x="139" y="118.1">2</text>
<text x="148.5" y="115.1">35</text>
<text x="149.2" y="118.1">2</text>
<text x="158.6" y="115.1">50</text>
<text x="159.3" y="118.1">2</text>
<text x="97.8" y="121.1">15</text>
<text x="108.6" y="121.1">8</text>
<text x="118.8" y="121.1">8</text>
<text x="128.9" y="121.1">4</text>
<text x="139" y="121.1">4</text>
<text x="149.2" y="121.1">3</text>
<text x="159.3" y="121.1">3</text>
<text x="122.3" y="126.6">Within ±25% of the initial capacitance value for capacitors of 16V or less.</text>
<text x="122.3" y="129.3">Within ±20% of the initial capacitance value for capacitors of 25V or more.</text>
<text x="122.1" y="135.6">Less than or equal to the initial specified value</text>
<text x="122.3" y="132.7">200% or less than the initial specified value</text>
<text x="146.5" y="147.1">Within ±10% of the initial capacitance value</text>
<text x="146.5" y="150">Less than or equal to the initial specified value</text>
<text x="146.5" y="153">Less than or equal to the initial specified value</text>
<text x="15.9" y="178.8">(φ4 to φ8 × 5.4 )</text>
<text x="31.8" y="197.6" transform="rotate(-90 31.8 197.6)">A2P</text>
<text x="33.9" y="197.6" transform="rotate(-90 33.9 197.6)">10</text>
<text x="35.9" y="197.6" transform="rotate(-90 35.9 197.6)">16V</text>
<text x="15.9" y="217.3">(φ8 × 10, φ10 × 10 )</text>
<text x="31.8" y="236.8" transform="rotate(-90 31.8 236.8)">A2P</text>
<text x="33.9" y="236.8" transform="rotate(-90 33.9 236.8)">100</text>
<text x="35.9" y="236.8" transform="rotate(-90 35.9 236.8)">35V</text>
</g>
<g font-size="2.1" fill="#231f20">
<text x="127.9" y="182.5">3</text>
<text x="143.3" y="182.5">7</text>
<text x="146.9" y="182.5">8</text>
<text x="151" y="182.5">9</text>
<text x="154.1" y="182.5">10</text>
<text x="157.8" y="182.5">11</text>
<text x="161.3" y="182.5">12</text>
<text x="164.9" y="182.5">13</text>
<text x="168.5" y="182.5">14</text>
<text x="110.3" y="218.3">×</text>
<text x="114.9" y="220.1">4 × 5.4</text>
<text x="123.8" y="220.1">5 × 5.4</text>
<text x="131.8" y="220.1">6.3 × 5.4</text>
<text x="140.7" y="220.1">6.3 × 5.8</text>
<text x="149.6" y="220.1">6.3 × 7.7</text>
<text x="159.3" y="220.1">8 × 5.4</text>
<text x="168.5" y="220.1">8 × 10</text>
<text x="176.8" y="220.1">10 × 10</text>
<text x="108.1" y="225.8">A</text>
<text x="116.7" y="225.8">1.8</text>
<text x="125.6" y="225.8">2.1</text>
<text x="134.5" y="225.8">2.4</text>
<text x="143.4" y="225.8">2.4</text>
<text x="152.2" y="225.8">2.4</text>
<text x="161.1" y="225.8">3.3</text>
<text x="170" y="225.8">2.9</text>
<text x="178.9" y="225.8">3.2</text>
<text x="108" y="230.3">B</text>
<text x="116.7" y="230.3">4.3</text>
<text x="125.6" y="230.3">5.3</text>
<text x="134.5" y="230.3">6.6</text>
<text x="143.4" y="230.3">6.6</text>
<text x="152.2" y="230.3">6.6</text>
<text x="161.1" y="230.3">8.3</text>
<text x="170" y="230.3">8.3</text>
<text x="178.3" y="230.3">10.3</text>
<text x="108" y="234.9">C</text>
<text x="108" y="239.5">E</text>
<text x="116.7" y="234.9">4.3</text>
<text x="116.7" y="239.5">1.0</text>
<text x="125.6" y="234.9">5.3</text>
<text x="125.6" y="239.5">1.3</text>
<text x="125.9" y="235">φD</text>
<text x="131.3" y="235">L</text>
<text x="134.5" y="234.9">6.6</text>
<text x="134.5" y="239.5">2.2</text>
<text x="143.4" y="234.9">6.6</text>
<text x="143.4" y="239.5">2.2</text>
<text x="152.2" y="234.9">6.6</text>
<text x="152.2" y="239.5">2.2</text>
<text x="161.1" y="234.9">8.3</text>
<text x="161.1" y="239.5">2.3</text>
<text x="170" y="234.9">8.3</text>
<text x="170" y="239.5">3.1</text>
<text x="178.3" y="234.9">10.3</text>
<text x="178.9" y="239.5">4.5</text>
<text x="108.2" y="244">L</text>
<text x="116.7" y="244">5.4</text>
<text x="125.6" y="244">5.4</text>
<text x="134.5" y="244">5.4</text>
<text x="143.4" y="244">5.8</text>
<text x="152.2" y="244">7.7</text>
<text x="161.1" y="244">5.4</text>
<text x="170.3" y="244">10</text>
<text x="179.2" y="244">10</text>
<text x="108" y="248.7">H</text>
<text x="114.2" y="248.7">0.5 to 0.8</text>
<text x="123.1" y="248.7">0.5 to 0.8</text>
<text x="132" y="248.7">0.5 to 0.8</text>
<text x="140.9" y="248.7">0.5 to 0.8</text>
<text x="149.7" y="248.7">0.5 to 0.8</text>
<text x="158.6" y="248.7">0.5 to 0.8</text>
<text x="167.5" y="248.7">0.8 to 1.1</text>
<text x="176.4" y="248.7">0.8 to 1.1</text>
</g>
<g font-size="2" fill="#231f20">
<text x="120.1" y="58.9">Smaller</text>
<text x="50.9" y="105.1">Rated voltage (V)</text>
<text x="124.3" y="102.1">Measurement frequency : 120Hz at 20°C</text>
<text x="54.2" y="108.1">tan</text>
<text x="58.9" y="108.1">δ (MAX.)</text>
<text x="131.1" y="112.1">Measurement frequency : 120Hz</text>
<text x="62.9" y="115.1">Rated voltage (V)</text>
<text x="73.3" y="118">Z–25°C / Z+20°C</text>
<text x="73.3" y="121.1">Z–40°C / Z+20°C</text>
<text x="103.1" y="126.6">Capacitance</text>
<text x="103.1" y="129.4">change</text>
<text x="103.1" y="135.5">Leakage current</text>
<text x="103.1" y="132.5">tan δ</text>
<text x="122.1" y="147.2">Capacitance change</text>
<text x="122.1" y="153.2">Leakage current</text>
<text x="122.1" y="150.2">tan δ</text>
</g>
<g font-size="1.9" fill="#231f20">
<text x="15.9" y="171.5">(φ4 to φ8 × 5.4 )</text>
<text x="29.2" y="187.2" transform="rotate(-90 29.2 187.2)">A2P</text>
<text x="30.9" y="187.2" transform="rotate(-90 30.9 187.2)">10</text>
<text x="32.6" y="187.2" transform="rotate(-90 32.6 187.2)">16V</text>
<text x="15.9" y="203.6">(φ8 × 10, φ10 × 10 )</text>
<text x="29.2" y="219.8" transform="rotate(-90 29.2 219.8)">A2P</text>
<text x="30.9" y="219.8" transform="rotate(-90 30.9 219.8)">100</text>
<text x="32.6" y="219.8" transform="rotate(-90 32.6 219.8)">35V</text>
</g>
<g font-size="1.8" fill="#231f20">
<text x="103.1" y="47.9">Low</text>
<text x="103.1" y="49.7">impeadance</text>
<text x="86.7" y="179">Positive</text>
<text x="15.8" y="183.2">Capacitance</text>
<text x="38" y="185.9">Voltage</text>
<text x="43" y="183.8">1</text>
<text x="48.3" y="183.4">Plastic platform</text>
<text x="15.8" y="187">105˚C Marking</text>
<text x="51.6" y="186.4">0.3 MAX.</text>
<text x="72.9" y="186">C±0.2</text>
<text x="84.2" y="188.6" transform="rotate(-90 84.2 188.6)">0.5 MAX.</text>
<text x="87.6" y="196.1" transform="rotate(-90 87.6 196.1)">E</text>
<text x="87.8" y="194.2" transform="rotate(-90 87.8 194.2)">A±0.2</text>
<text x="43.6" y="198.7" transform="rotate(-90 43.6 198.7)">φD±0.5</text>
<text x="51.9" y="203.2">L</text>
<text x="66.7" y="198.2" transform="rotate(-90 66.7 198.2)">B±0.2</text>
<text x="70.9" y="203">H</text>
<text x="87.8" y="200.8" transform="rotate(-90 87.8 200.8)">A±0.2</text>
<text x="23.2" y="204.9">Lot No.</text>
<text x="47.1" y="209.5">2 Apply to φ6.3 × 5.8, φ6.3 × 7.7</text>
<text x="50.6" y="206">(L±0.3)</text>
<text x="60.3" y="206.3">2</text>
<text x="86.3" y="205.3">Negative</text>
<text x="15.8" y="221.3">Capacitance</text>
<text x="86.7" y="218.1">Positive</text>
<text x="15.8" y="224.2">105˚C Marking</text>
<text x="15.8" y="226.8">Trade mark</text>
<text x="38" y="225.7">Voltage</text>
<text x="43" y="223.6">1</text>
<text x="48.9" y="222.5">Plastic platform</text>
<text x="51.7" y="225.4">0.3 MAX.</text>
<text x="73.5" y="225.1">C±0.2</text>
<text x="84.2" y="227.9" transform="rotate(-90 84.2 227.9)">0.5 MAX.</text>
<text x="87.7" y="233.2" transform="rotate(-90 87.7 233.2)">A±0.2</text>
<text x="43.6" y="237.7" transform="rotate(-90 43.6 237.7)">φD±0.5</text>
<text x="65.7" y="237.3" transform="rotate(-90 65.7 237.3)">B±0.2</text>
<text x="87.6" y="235.1" transform="rotate(-90 87.6 235.1)">E</text>
<text x="87.7" y="239.8" transform="rotate(-90 87.7 239.8)">A±0.2</text>
<text x="24.7" y="244">Lot No.</text>
<text x="40.2" y="245">Pressure relief vent</text>
<text x="50.6" y="241.9">L±0.5</text>
<text x="70.9" y="242">H</text>
<text x="86.3" y="244.4">Negative</text>
<text x="26.3" y="253.8">1. Voltage mark for 6.3V is</text>
<text x="49.2" y="253.8">6V .</text>
</g>
<g font-size="1.7" fill="#231f20">
<text x="103.2" y="174.6">1</text>
<text x="106.2" y="174.6">2</text>
<text x="109.2" y="174.6">3</text>
<text x="112.7" y="174.6">4</text>
<text x="115.7" y="174.6">5</text>
<text x="119.1" y="174.6">6</text>
<text x="122.1" y="174.6">7</text>
<text x="125.1" y="174.6">8</text>
<text x="128.5" y="174.6">9</text>
<text x="131.1" y="174.6">10</text>
<text x="134.2" y="174.6">11</text>
<text x="137.1" y="174.6">12</text>
<text x="140.1" y="174.6">13</text>
<text x="143.1" y="174.6">14</text>
<text x="175.7" y="179.2">6.3 to 10 (L</text>
<text x="177.8" y="176.6">4 to 8 (5.4L)</text>
<text x="181.4" y="174.1">φD</text>
<text x="186" y="179.2">5.8)</text>
<text x="190.2" y="174.1">code</text>
<text x="190.9" y="176.6">GB</text>
<text x="190.9" y="179.2">GS</text>
<text x="185.5" y="181.8">Taping code</text>
<text x="187.2" y="184.8">Size code</text>
<text x="149.2" y="191.5">Capacitance tolerance (±20%)</text>
<text x="181.4" y="191.7">φD</text>
<text x="184.4" y="188.3">Configuration</text>
<text x="190.2" y="191.7">code</text>
<text x="152.6" y="194.9">Rated capacitance (10µF)</text>
<text x="176.6" y="196.8">8 to 10 (L = 10)</text>
<text x="177.1" y="194.2">4 to 8 (L</text>
<text x="184.8" y="194.2">7.7)</text>
<text x="191.1" y="194.2">CL</text>
<text x="191.1" y="196.8">NL</text>
<text x="157.1" y="198.4">Rated voltage (16V)</text>
<text x="162.8" y="201.8">Series name</text>
<text x="168.7" y="205.2">Type</text>
<text x="180.1" y="215.2">(mm)</text>
<text x="107.6" y="218.3">φD</text>
<text x="112.1" y="218.3">L</text>
</g>
<g font-size="1.5" fill="#231f20">
<text x="15.8" y="178.3">105˚C Marking</text>
<text x="75.7" y="185.9" transform="rotate(-90 75.7 185.9)">E A±0.2</text>
<text x="39" y="188.1" transform="rotate(-90 39 188.1)">φD±0.5</text>
<text x="46" y="191.9">L</text>
<text x="58.2" y="187.7" transform="rotate(-90 58.2 187.7)">B±0.2</text>
<text x="75.8" y="189.8" transform="rotate(-90 75.8 189.8)">A±0.2</text>
<text x="42" y="197.1">2 Apply to φ6.3 × 5.8,</text>
<text x="44.8" y="194.1">(L±0.3)</text>
<text x="56.3" y="197.1">φ6.3 × 7.7</text>
<text x="74.6" y="193.6">Negative</text>
<text x="43.4" y="207.9">Plastic platform</text>
<text x="74.9" y="204.2">Positive</text>
<text x="45.7" y="210.3">0.3 MAX.</text>
<text x="63.9" y="210.1">C±0.2</text>
<text x="72.9" y="212.4" transform="rotate(-90 72.9 212.4)">0.5 MAX.</text>
<text x="23.3" y="225.8">Lot No.</text>
<text x="36.2" y="226.6">Pressure relief vent</text>
<text x="44.8" y="224">L±0.5</text>
<text x="74.6" y="226.1">Negative</text>
<text x="24.6" y="234">1. Voltage mark for 6.3V is</text>
<text x="43.7" y="234">6V .</text>
</g>
<g font-size="1.3" fill="#231f20">
<text x="53.6" y="202.4">+0.1</text>
<text x="53.6" y="203.7">–0.2</text>
</g>
<g font-size="1.1" fill="#231f20">
<text x="47.4" y="191.2">+0.1</text>
<text x="47.4" y="192.3">–0.2</text>
</g>
</svg>
